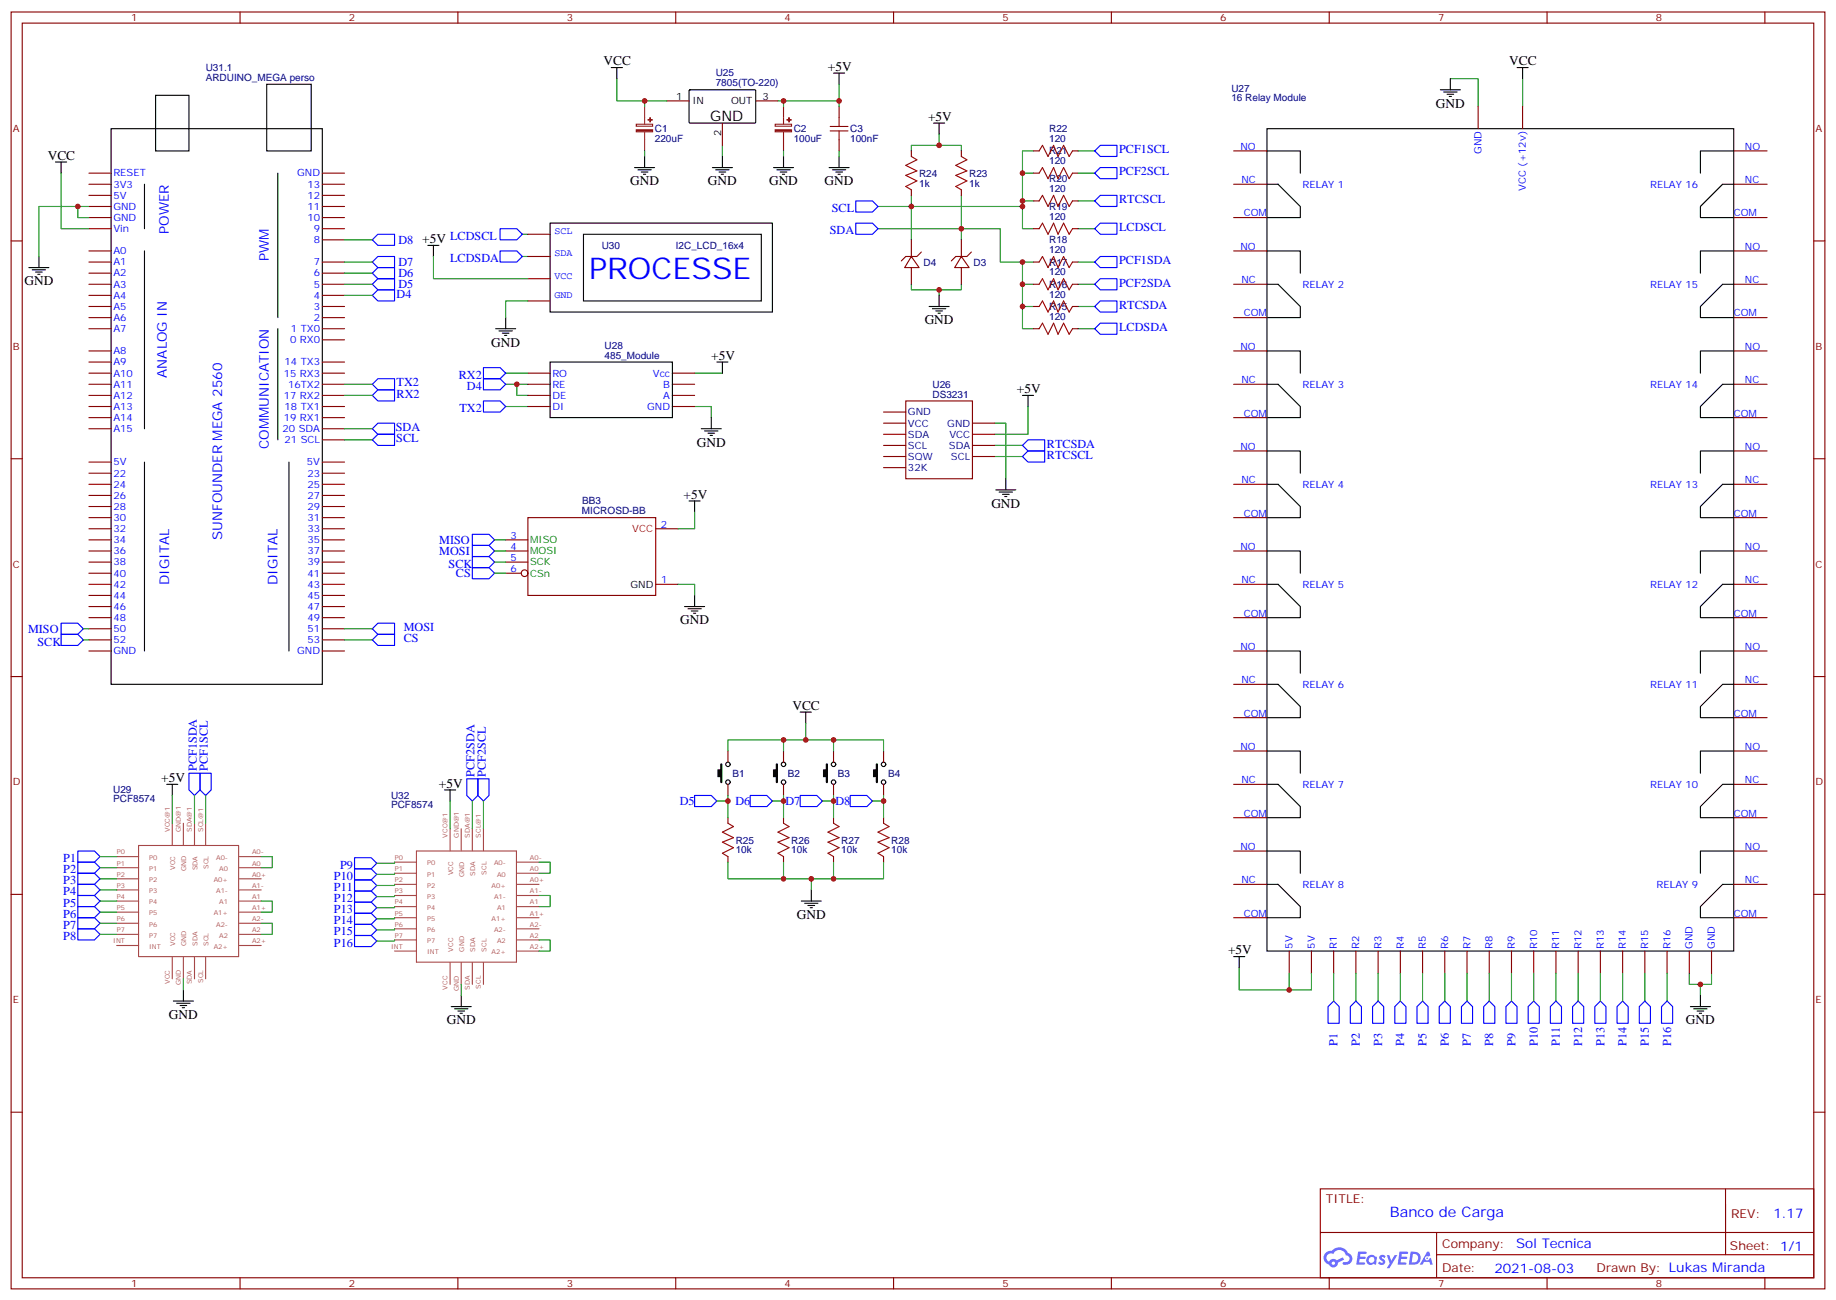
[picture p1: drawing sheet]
<svg xmlns="http://www.w3.org/2000/svg" width="583mm" height="413mm" viewBox="0 0 583 413" stroke-linecap="round" stroke-linejoin="round" font-family="sans-serif">
<g fill="none" stroke="#870000" stroke-width=".35">
<path d="M3.5 3.8h575.8v405.4h-575.8zM7.1 7.3h568.6v398.3h-568.6zM76.2 3.8v3.5M145.3 3.8v3.5M214.5 3.8v3.5M283.6 3.8v3.5M352.8 3.8v3.5M421.9 3.8v3.5M491.1 3.8v3.5M560.2 3.8v3.5M3.5 76.5h3.6M575.7 76.5h3.6"/>
<path d="M3.5 145.6h3.6M575.7 145.6h3.6M3.5 214.8h3.6M575.7 214.8h3.6M3.5 283.9h3.6M575.7 283.9h3.6M3.5 353.1h3.6M575.7 353.1h3.6M419.1 377.4h156.6v28.2h-156.6zM547.7 377.4v20.9M419.1 391.2h156.5M456 398.3h119.6"/>
<path d="M456 391.2v14.2M76.2 405.6v3.6M145.3 405.6v3.6M214.5 405.6v3.6M283.6 405.6v3.6M352.8 405.6v3.6M421.9 405.6v3.6M491.1 405.6v3.6M560.2 405.6v3.6"/>
</g>
<g fill="#5487ff">
<path d="M438.1 398.6a1.22 1.22 0 0 1 1.7 .2l-.4 .6a.47 .47 0 0 0-.3-.4 .47 .47 0 0 0-.5 .2l.1 .2a1.14 1.14 0 0 1 .8 1.8 1.14 1.14 0 0 1-1.9 0l-.2-.2 .5-.6 .7 .5a.29 .29 0 0 0 .3-.3 .29 .29 0 0 0-.2-.3 1.04 1.04 0 0 1-.6-1.7z"/>
<path d="M431.1 397.3h2.3l.4 .2-.2 .5-1.8 .1-.1 .8h1.5l.3 .4-.3 .4h-1.6l-.2 1.1h1.7l.2 .3-.2 .3-2.6 .1z"/>
<path d="M444.2 397.3l2.7 .2-.1 .5-1.8 .1-.2 .8h1.6l.3 .4-.4 .4h-1.6l-.1 1.1h1.7l.2 .3-.2 .3-2.7 .1z"/>
<path d="M453 397.3h.7l.3 1.3-.6 .3a.69 .69 0 0 0-1 .3 .69 .69 0 0 0 .4 .9 .69 .69 0 0 0 .9-.6l.5-.2 .6 2.2h-.8l-.3-.9h-1.7l-.5 .9h-.8z"/>
<path d="M440.2 398.4h.8l.6 1.8 1.1-1.8h.9l-2.6 4.2h-.8l.9-1.5z"/>
<path d="M447.8 397.3l-.6 4.2h1.3a2.11 2.11 0 0 0 2.5-2.1 2.11 2.11 0 0 0-2.5-2.1zM448.5 398.1a1.43 1.43 0 0 1 1.6 1.6 1.43 1.43 0 0 1-2 1.1z"/>
<path d="M434.1 399a1.54 1.54 0 0 0-.1 2.1 1.54 1.54 0 0 0 2.1 .1l.7 .3 .3-2.3-.6-.3a1.49 1.49 0 0 0-2.4 .1zM434.3 400a.95 .95 0 0 1 1.9 0 .95 .95 0 0 1-1.9 0z"/>
<path d="M420.8 397.7a2.18 2.18 0 0 0 1.1 3.7 1.44 1.44 0 0 0 1.6 .9 1.44 1.44 0 0 0 1.2-1.4l2-1-.5-.8-1.9 1a1.47 1.47 0 0 0-2.4 .4 1.39 1.39 0 0 1-.7-1.9 1.39 1.39 0 0 1 2-.5 2.12 2.12 0 0 1 2.2-1.3 2.12 2.12 0 0 1 1.9 1.7 1.14 1.14 0 0 1 1 1.4 1.14 1.14 0 0 1-1.6 .7 .43 .43 0 0 0-.5 .4 .43 .43 0 0 0 .4 .5 1.98 1.98 0 0 0 2.5-1.2 1.98 1.98 0 0 0-1.2-2.6 3.1 3.1 0 0 0-5.3-.6l-.9 .1zM422.7 401a.55 .55 0 0 1 1.1 0 .55 .55 0 0 1-1.1 0z"/>
<circle cx="453" cy="399.4" r=".26"/>
</g>
<g fill="none" stroke="#008700" stroke-width=".35">
<path d="M195.8 25v7h15.9M204.6 32v1.8M248.7 32v1.8M266.3 26.7v5.3h-19.4M266.3 32v1.8M460.4 25h8.8v8.8M483.3 25v8.8M19.4 55v17.6h8.8M204.6 47.9v1.8M229.3 46.1v3.6M248.7 47.9v1.8M266.3 47.9v1.8"/>
<path d="M298.1 46.1h7.1v1.8M298.1 42.6v3.5h-8.8v1.8M324.6 55h3.5M328.1 47.9h-3.5v24.7h3.5M342.2 55h5.3M342.2 47.9h5.3M24.7 65.5v3.6h3.5M28.2 65.5h-15.9v15.9M109.4 76.1h8.8M165.8 74.4h1.8M289.3 62v3.5h-10.6M305.2 76.1v-3.5h12.3v10.6h7.1"/>
<path d="M305.2 62v10.6h-26.5M324.6 63.8h3.5M324.6 65.5h-35.3v10.6M342.2 72.6h5.3M342.2 63.8h5.3M109.4 90.2h8.8M109.4 83.2h8.8M109.4 93.8h8.8M109.4 86.7h8.8M137.6 81.4v7.1h30M165.8 81.4h1.8M167.6 95.5h-7.1v5.3"/>
<path d="M289.3 90.2v1.8h8.8v1.8M305.2 90.2v1.8h-7.1M324.6 97.3h3.5M324.6 90.2h3.5M328.1 83.2h-3.5v21.2h3.5M342.2 97.3h5.3M342.2 90.2h5.3M342.2 83.2h5.3M160.5 118.5h7.1M220.5 118.5h8.8M342.2 104.4h5.3M109.4 122h8.8"/>
<path d="M109.4 136.1h8.8M109.4 139.6h8.8M109.4 125.5h8.8M160.5 122h7.1M160.5 129h7.1M164 122v3.5h3.6M220.5 129h5.3v3.6M315.7 134.3h3.6v17.7M326.3 129v8.9h-10.6M315.7 144.9h8.9M315.7 141.4h8.9M157 171.4h3.5"/>
<path d="M157 174.9h3.5M157 178.4h3.5M220.5 162.6v5.3h-5.3M26.5 199.6h1.7M109.4 199.6h8.8M157 182h3.5M215.2 185.5h5.3v3.5M26.5 203.1h1.7M109.4 203.1h8.8M248.7 234.9v3.5M255.8 229.6v5.3h24.7v3.5M255.8 234.9h-24.7v3.5"/>
<path d="M264.6 234.9v3.5M54.7 252.5v8.8M61.7 252.5v8.8M65.3 252.5v8.8M142.9 254.3v8.8M149.9 254.3v8.8M153.5 254.3v8.8M227.5 254.3h3.6M231.1 252.5v7.1M245.2 254.3h3.5M248.7 252.5v7.1M261.1 254.3h3.5"/>
<path d="M264.6 252.5v7.1M276.9 254.3h3.6M280.5 252.5v7.1M31.7 279h5.3M31.7 275.4h5.3M31.7 271.9h5.3M82.9 271.9h3.5v3.5h-3.5M125.2 273.7v.3h-5.6M125.2 277.2v.4h-5.6M171.1 273.7h3.5v3.5h-3.5M231.1 273.7v5.3h49.4v-5.3M248.7 273.7v5.3"/>
<path d="M257.5 279v3.5M264.6 273.7v5.3M31.7 296.6h5.3M31.7 293.1h5.3M31.7 289.6h5.3M31.7 286h5.3M31.7 282.5h5.3M82.9 293.1h3.5v3.5h-3.5M82.9 286h3.5v3.6h-3.5M125.2 280.7v.4h-5.6M125.2 284.3v.3h-5.6M125.2 287.8v.3h-5.6"/>
<path d="M125.2 291.3v.4h-5.6M125.2 294.9v.3h-5.6M125.2 298.4v.3h-5.6M171.1 298.4h3.5v3.5h-3.5M171.1 284.3h3.5v3.5h-3.5M58.2 310.7v3.6M146.4 312.5v3.5M393.3 307.2v7.1h23v-5.3M409.2 309v5.3M423.3 309v8.8M430.4 309v8.8M437.4 309v8.8"/>
<path d="M444.5 309v8.8M451.6 309v8.8M458.6 309v8.8M465.7 309v8.8M472.7 309v8.8M479.8 309v8.8M486.8 309v8.8M493.9 309v8.8M500.9 309v8.8M508 309v8.8M515.1 309v8.8M522.1 309v8.8"/>
<path d="M529.2 309v8.8M536.2 309v3.5h3.6v3.5M543.3 309v3.5h-3.5"/>
</g>
<g fill="none" stroke="#000" stroke-width=".35">
<path d="M49.4 30.3h10.6v17.6h-10.6zM84.7 26.7h14.1v21.2h-14.1zM194 21.4h3.6M195.8 21.4v3.6M218.8 28.7l.3-.2 20.6 .1 .2 .3-.1 10-.3 .2-20.6-.1-.2-.3zM264.6 23.2h3.5M266.3 23.2v3.5M296.3 39.1h3.6M298.1 39.1v3.5M457.2 28.5h6.3M458.3 29.2h4.2M459.3 29.9h2.1"/>
<path d="M460 30.6h.7M460.4 25v3.5M481.5 21.4h3.6M483.3 21.4v3.6M17.6 51.4h3.6M19.4 51.4v3.6M35.3 40.9h67v176.3h-67zM45.9 58.5v14.1M88.2 55v45.8M201.4 53.2h6.4M202.5 53.9h4.2M203.6 54.6h2.1"/>
<path d="M204.3 55.3h.7M204.6 49.7v3.5M226.1 53.2h6.4M227.2 53.9h4.2M228.2 54.6h2.2M229 55.3h.7M229.3 49.7v3.5M245.5 53.2h6.4M246.6 53.9h4.2M247.6 54.6h2.2M248.4 55.3h.7M248.7 49.7v3.5"/>
<path d="M263.2 53.2h6.3M264.2 53.9h4.3M265.3 54.6h2.1M266 55.3h.7M266.3 49.7v3.5M402.2 40.9h148.1v261h-148.1zM402.2 47.9h10.5v7.1M402.2 58.5h3.5l7 7v3.6h-10.5M550.3 58.5h-3.5l-7 7v3.6h10.5M550.3 47.9h-10.5v7.1M45.9 79.7v56.4M135.8 77.9h3.5"/>
<path d="M137.6 77.9v3.5M174.6 70.8h70.6v28.3h-70.6zM185.2 74.4h56.5v21.1h-56.5zM402.2 79.7h10.5v7M550.3 79.7h-10.5v7M9.2 84.9h6.3M10.2 85.7h4.3M11.3 86.4h2.1M12 87.1h.7M12.3 81.4v3.5M294.9 97.3h6.4M296 98h4.2"/>
<path d="M297 98.7h2.2M297.7 99.4h.7M298.1 93.8v3.5M402.2 90.2h3.5l7 7.1v3.5h-10.5M550.3 90.2h-3.5l-7 7.1v3.5h10.5M88.2 104.4v35.2M157.3 104.4h6.4M158.4 105.1h4.2M159.5 105.8h2.1M160.2 106.5h.7M160.5 100.8v3.6M174.6 114.9h38.8v17.7h-38.8z"/>
<path d="M227.5 114.9h3.6M229.3 114.9v3.6M402.2 111.4h10.5v7.1M550.3 111.4h-10.5v7.1M222.6 136.1h6.4M223.7 136.8h4.2M224.7 137.5h2.1M225.4 138.2h.7M225.8 132.6v3.5M324.6 125.5h3.5M326.3 125.5v3.5M402.2 122h3.5l7 7v3.6h-10.5"/>
<path d="M550.3 122h-3.5l-7 7v3.6h10.5M45.9 146.7v60M91.7 146.7v60M218.7 159h3.5M220.5 159v3.6M316.1 155.5h6.3M317.1 156.2h4.3M318.2 156.9h2.1M318.9 157.6h.7M319.3 152v3.5M402.2 143.2h10.5v7M402.2 153.7h3.5l7 7.1v3.5h-10.5"/>
<path d="M550.3 153.7h-3.5l-7 7.1v3.5h10.5M550.3 143.2h-10.5v7M402.2 174.9h10.5v7.1M550.3 174.9h-10.5v7.1M217.3 192.5h6.4M218.4 193.3h4.2M219.4 194h2.1M220.1 194.7h.7M220.5 189v3.5M402.2 185.5h3.5l7 7v3.6h-10.5M550.3 185.5h-3.5l-7 7v3.6h10.5M402.2 206.7h10.5v7"/>
<path d="M402.2 217.2h3.5l7 7.1v3.5h-10.5M550.3 217.2h-3.5l-7 7.1v3.5h10.5M550.3 206.7h-10.5v7M254 226.1h3.5M255.8 226.1v3.5M402.2 238.4h10.5v7.1M550.3 238.4h-10.5v7.1M52.9 249h3.5M54.7 249v3.5M141.1 250.8h3.5M142.9 250.8v3.5M402.2 249h3.5l7 7v3.6h-10.5"/>
<path d="M550.3 249h-3.5l-7 7v3.6h10.5M402.2 270.2h10.5v7M550.3 270.2h-10.5v7M254.4 286h6.3M255.4 286.7h4.2M256.5 287.4h2.1M257.2 288.1h.7M257.5 282.5v3.5M402.2 280.7h3.5l7 7.1v3.5h-10.5M550.3 280.7h-3.5l-7 7.1v3.5h10.5M55 317.8h6.4M56.1 318.5h4.2"/>
<path d="M57.1 319.2h2.2M57.9 319.9h.7M58.2 314.3v3.5M143.2 319.5h6.4M146.4 316v3.5M391.6 303.7h3.5M393.3 303.7v3.5M536.6 319.5h6.3M539.8 316v3.5M144.3 320.3h4.2M145.3 321h2.2M146 321.7h.8"/>
<path d="M537.6 320.3h4.3M538.7 321h2.1M539.4 321.7h.7"/>
<circle cx="231.1" cy="248.3" r=".71"/>
<circle cx="231.1" cy="242.6" r=".71"/>
<circle cx="248.7" cy="248.3" r=".71"/>
<circle cx="248.7" cy="242.6" r=".71"/>
<circle cx="264.6" cy="248.3" r=".71"/>
<circle cx="264.6" cy="242.6" r=".71"/>
<circle cx="280.5" cy="242.6" r=".71"/>
<circle cx="280.5" cy="248.3" r=".71"/>
</g>
<g fill="none" stroke="#870000" stroke-width=".35">
<path d="M211.7 32h7M229.3 39.1v7M239.9 32h7M266.3 33.8v3.5M469.2 33.8v7.1M483.3 33.8v7.1M28.2 55h7.1M28.2 58.5h7.1M102.3 55h7.1M102.3 58.5h7.1M266.3 44.4v3.5M289.3 47.9v1.8"/>
<path d="M305.2 47.9v1.8M328.1 55h1.7M328.1 47.9h1.7M340.4 55h1.8M340.4 47.9h1.8M391.6 47.9h10.6M391.6 58.5h10.6M550.3 47.9h10.6M550.3 58.5h10.6M28.2 72.6h7.1M28.2 79.7h7.1M28.2 69.1h7.1"/>
<path d="M28.2 65.5h7.1M28.2 62h7.1M102.3 72.6h7.1M102.3 69.1h7.1M102.3 76.1h7.1M102.3 65.5h7.1M102.3 62h7.1M167.6 74.4h7M289.3 60.3v1.7M289.3 76.1v5.3M305.2 60.3v1.7M305.2 76.1v5.3"/>
<path d="M328.1 72.6h1.7M328.1 63.8h1.7M340.4 72.6h1.8M340.4 63.8h1.8M391.6 79.7h10.6M391.6 69.1h10.6M550.3 79.7h10.6M550.3 69.1h10.6M28.2 97.3h7.1M28.2 90.2h7.1M28.2 83.2h7.1M28.2 93.8h7.1"/>
<path d="M28.2 86.7h7.1M102.3 97.3h7.1M102.3 90.2h7.1M102.3 83.2h7.1M102.3 93.8h7.1M102.3 86.7h7.1M167.6 95.5h7M167.6 88.5h7M167.6 81.4h7M289.3 81.4l2.4 3.5h-4.5zM289.3 84.9v5.3M292.5 80l-1.5 1.4h-3.5l-1.4 1.4"/>
<path d="M305.2 81.4l2.4 3.5h-4.6zM305.2 84.9v5.3M308.3 80l-1.4 1.4h-3.5l-1.4 1.4M328.1 97.3h1.7M328.1 90.2h1.7M328.1 83.2h1.7M340.4 97.3h1.8M340.4 90.2h1.8M340.4 83.2h1.8M391.6 90.2h10.6M550.3 90.2h10.6M28.2 104.4h7.1"/>
<path d="M28.2 111.4h7.1M28.2 100.8h7.1M28.2 118.5h7.1M28.2 114.9h7.1M102.3 104.4h7.1M102.3 100.8h7.1M102.3 118.5h7.1M102.3 107.9h7.1M102.3 114.9h7.1M167.6 118.5h7M213.4 118.5h7.1M328.1 104.4h1.7"/>
<path d="M340.4 104.4h1.8M391.6 111.4h10.6M391.6 100.8h10.6M550.3 111.4h10.6M550.3 100.8h10.6M28.2 122h7.1M28.2 132.6h7.1M28.2 125.5h7.1M28.2 129h7.1M28.2 136.1h7.1M102.3 122h7.1M102.3 132.6h7.1"/>
<path d="M102.3 125.5h7.1M102.3 129h7.1M102.3 139.6h7.1M102.3 136.1h7.1M167.6 122h7M167.6 125.5h7M167.6 129h7M213.4 122h7.1M213.4 125.5h7.1M213.4 129h7.1M280.5 137.9h7M280.5 134.3h7"/>
<path d="M280.5 130.8h7M287.5 127.3h21.2v24.7h-21.2zM308.7 137.9h7M308.7 134.3h7M391.6 122h10.6M391.6 132.6h10.6M550.3 122h10.6M550.3 132.6h10.6M28.2 153.7h7.1M28.2 146.7h7.1M28.2 150.2h7.1M28.2 157.3h7.1"/>
<path d="M102.3 153.7h7.1M102.3 146.7h7.1M102.3 150.2h7.1M102.3 157.3h7.1M280.5 144.9h7M280.5 141.4h7M280.5 148.4h7M308.7 144.9h7M308.7 141.4h7M391.6 143.2h10.6M391.6 153.7h10.6M550.3 143.2h10.6"/>
<path d="M550.3 153.7h10.6M28.2 174.9h7.1M28.2 164.3h7.1M28.2 160.8h7.1M28.2 167.9h7.1M28.2 171.4h7.1M28.2 178.4h7.1M102.3 174.9h7.1M102.3 164.3h7.1M102.3 160.8h7.1M102.3 167.9h7.1M102.3 171.4h7.1"/>
<path d="M102.3 178.4h7.1M160.5 174.9h7.1M160.5 171.4h7.1M160.5 178.4h7.1M167.6 164.3h40.5v24.7h-40.5zM208.1 167.9h7.1M391.6 174.9h10.6M391.6 164.3h10.6M550.3 174.9h10.6M550.3 164.3h10.6M28.2 185.5h7.1M28.2 196.1h7.1"/>
<path d="M28.2 182h7.1M28.2 189h7.1M28.2 192.5h7.1M28.2 199.6h7.1M102.3 185.5h7.1M102.3 196.1h7.1M102.3 182h7.1M102.3 189h7.1M102.3 192.5h7.1M102.3 199.6h7.1M160.5 182h5M208.1 185.5h7.1"/>
<path d="M391.6 185.5h10.6M391.6 196.1h10.6M550.3 185.5h10.6M550.3 196.1h10.6M28.2 206.7h7.1M28.2 203.1h7.1M102.3 206.7h7.1M102.3 203.1h7.1M391.6 206.7h10.6M391.6 217.2h10.6M550.3 206.7h10.6M550.3 217.2h10.6"/>
<path d="M231.1 238.4v3.5M248.7 238.4v3.5M264.6 238.4v3.5M280.5 238.4v3.5M391.6 238.4h10.6M391.6 227.8h10.6M550.3 238.4h10.6M550.3 227.8h10.6M231.1 249v3.5M231.1 259.6v1.7M248.7 249v3.5M248.7 259.6v1.7"/>
<path d="M264.6 249v3.5M264.6 259.6v1.7M280.5 249v3.5M280.5 259.6v1.7M391.6 249h10.6M391.6 259.6h10.6M550.3 249h10.6M550.3 259.6h10.6M231.1 271.9v1.8M248.7 271.9v1.8M264.6 271.9v1.8M280.5 271.9v1.8"/>
<path d="M391.6 270.2h10.6M550.3 270.2h10.6M391.6 291.3h10.6M391.6 280.7h10.6M550.3 291.3h10.6M550.3 280.7h10.6M409.2 301.9v7.1M416.3 301.9v7.1M423.3 301.9v7.1M430.4 301.9v7.1M437.4 301.9v7.1M444.5 301.9v7.1"/>
<path d="M451.6 301.9v7.1M458.6 301.9v7.1M465.7 301.9v7.1M472.7 301.9v7.1M479.8 301.9v7.1M486.8 301.9v7.1M493.9 301.9v7.1M500.9 301.9v7.1M508 301.9v7.1M515.1 301.9v7.1M522.1 301.9v7.1M529.2 301.9v7.1"/>
<path d="M536.2 301.9v7.1M543.3 301.9v7.1"/>
<circle cx="166.5" cy="182" r="1.06"/>
</g>
<g fill="none" stroke="#00f" stroke-width=".35">
<path d="M347.5 55l1.7-1.8h5.3v3.5h-5.3zM349.2 46.1h5.3v3.6h-5.3l-1.7-1.8zM119.9 74.4h5.3v3.5h-5.3l-1.7-1.8zM158.7 72.6h5.3l1.8 1.8-1.8 1.7h-5.3zM158.7 79.7h5.3l1.8 1.7-1.8 1.8h-5.3zM271.6 70.8h5.3l1.8 1.8-1.8 1.8h-5.3zM271.6 63.8h5.3l1.8 1.7-1.8 1.8h-5.3zM349.2 70.8h5.3v3.6h-5.3l-1.7-1.8zM349.2 62h5.3v3.5h-5.3l-1.7-1.7zM118.2 93.8l1.7-1.8h5.3v3.5h-5.3zM118.2 90.2l1.7-1.7h5.3v3.5h-5.3zM118.2 86.7l1.7-1.8h5.3v3.6h-5.3z"/>
<path d="M119.9 81.4h5.3v3.5h-5.3l-1.7-1.7zM347.5 97.3l1.7-1.8h5.3v3.6h-5.3zM347.5 90.2l1.7-1.7h5.3v3.5h-5.3zM349.2 81.4h5.3v3.5h-5.3l-1.7-1.7zM153.5 116.7h5.2l1.8 1.8-1.8 1.7h-5.2zM349.2 102.6h5.3v3.5h-5.3l-1.7-1.7zM118.2 125.5l1.7-1.7h5.3v3.5h-5.3zM118.2 122l1.7-1.8h5.3v3.6h-5.3zM119.9 137.9h5.3v3.5h-5.3l-1.7-1.8zM119.9 134.3h5.3v3.6h-5.3l-1.7-1.8zM153.5 127.3h5.2l1.8 1.7-1.8 1.8h-5.2zM153.5 120.2h5.2l1.8 1.8-1.8 1.8h-5.2z"/>
<path d="M324.6 141.4l1.7-1.8h5.3v3.6h-5.3zM324.6 144.9l1.7-1.7h5.3v3.5h-5.3zM149.9 169.6h5.3l1.8 1.8-1.8 1.7h-5.3zM149.9 173.1h5.3l1.8 1.8-1.8 1.8h-5.3zM149.9 176.7h5.3l1.8 1.7-1.8 1.8h-5.3zM19.4 197.8h5.3l1.8 1.8-1.8 1.8h-5.3zM118.2 199.6l1.7-1.8h5.3v3.6h-5.3zM149.9 180.2h5.3l1.8 1.8-1.8 1.7h-5.3zM19.4 201.4h5.3l1.8 1.7-1.8 1.8h-5.3zM118.2 203.1l1.7-1.7h5.3v3.5h-5.3zM60 245.5h3.5v5.3l-1.8 1.7-1.7-1.7zM63.5 245.5h3.5v5.3l-1.7 1.7-1.8-1.7z"/>
<path d="M148.2 247.2h3.5v5.3l-1.8 1.8-1.7-1.8zM151.7 247.2h3.5v5.3l-1.7 1.8-1.8-1.8zM220.5 252.5h5.3l1.7 1.8-1.7 1.7h-5.3zM238.1 252.5h5.3l1.8 1.8-1.8 1.7h-5.3zM254 252.5h5.3l1.8 1.8-1.8 1.7h-5.3zM269.9 252.5h5.3l1.7 1.8-1.7 1.7h-5.3zM24.7 270.2h5.3l1.7 1.7-1.7 1.8h-5.3zM24.7 273.7h5.3l1.7 1.7-1.7 1.8h-5.3zM24.7 277.2h5.3l1.7 1.8-1.7 1.7h-5.3zM112.5 272.3h5.3l1.8 1.7-1.8 1.8h-5.3zM112.5 275.8h5.3l1.8 1.8-1.8 1.7h-5.3zM112.5 279.3h5.3l1.8 1.8-1.8 1.8h-5.3z"/>
<path d="M24.7 280.7h5.3l1.7 1.8-1.7 1.8h-5.3zM24.7 284.3h5.3l1.7 1.7-1.7 1.8h-5.3zM24.7 287.8h5.3l1.7 1.8-1.7 1.7h-5.3zM24.7 291.3h5.3l1.7 1.8-1.7 1.8h-5.3zM24.7 294.9h5.3l1.7 1.7-1.7 1.8h-5.3zM112.5 282.9h5.3l1.8 1.7-1.8 1.8h-5.3zM112.5 286.4h5.3l1.8 1.7-1.8 1.8h-5.3zM112.5 289.9h5.3l1.8 1.8-1.8 1.7h-5.3zM112.5 293.4h5.3l1.8 1.8-1.8 1.8h-5.3zM112.5 297h5.3l1.8 1.7-1.8 1.8h-5.3zM421.6 319.5l1.7-1.7 1.8 1.7v5.3h-3.5zM430.4 317.8l1.8 1.7v5.3h-3.6v-5.3z"/>
<path d="M437.4 317.8l1.8 1.7v5.3h-3.5v-5.3zM444.5 317.8l1.8 1.7v5.3h-3.6v-5.3zM451.6 317.8l1.7 1.7v5.3h-3.5v-5.3zM456.8 319.5l1.8-1.7 1.8 1.7v5.3h-3.6zM465.7 317.8l1.7 1.7v5.3h-3.5v-5.3zM472.7 317.8l1.8 1.7v5.3h-3.5v-5.3zM479.8 317.8l1.7 1.7v5.3h-3.5v-5.3zM485.1 319.5l1.7-1.7 1.8 1.7v5.3h-3.5zM493.9 317.8l1.8 1.7v5.3h-3.6v-5.3zM499.2 319.5l1.7-1.7 1.8 1.7v5.3h-3.5zM508 317.8l1.8 1.7v5.3h-3.6v-5.3zM515.1 317.8l1.7 1.7v5.3h-3.5v-5.3z"/>
<path d="M520.3 319.5l1.8-1.7 1.8 1.7v5.3h-3.6zM529.2 317.8l1.7 1.7v5.3h-3.5v-5.3z"/>
</g>
<g fill="none" stroke="#a10000" stroke-width=".35">
<path d="M266.3 37.3v2.8M263.5 41.6h5.7M263.5 40.1h5.7M266.3 41.6v2.8M289.3 49.7l1.7 1-3.5 1.8 3.5 1.8-3.5 1.4 3.5 1.7-3.5 1.8 1.8 1.1M305.2 49.7l1.7 1-3.5 1.8 3.5 1.8-3.5 1.4 3.5 1.7-3.5 1.8 1.8 1.1M329.8 55l1.1-1.8 1.8 3.5 1.7-3.5 1.4 3.5 1.8-3.5 1.8 3.5 1-1.7M329.8 47.9l1.1-1.8 1.8 3.6 1.7-3.6 1.4 3.6 1.8-3.6 1.8 3.6 1-1.8M329.8 72.6l1.1-1.8 1.8 3.6 1.7-3.6 1.4 3.6 1.8-3.6 1.8 3.6 1-1.8M329.8 63.8l1.1-1.8 1.8 3.5 1.7-3.5 1.4 3.5 1.8-3.5 1.8 3.5 1-1.7M329.8 97.3l1.1-1.8 1.8 3.6 1.7-3.6 1.4 3.6 1.8-3.6 1.8 3.6 1-1.8M329.8 90.2l1.1-1.7 1.8 3.5 1.7-3.5 1.4 3.5 1.8-3.5 1.8 3.5 1-1.8"/>
<path d="M329.8 83.2l1.1-1.8 1.8 3.5 1.7-3.5 1.4 3.5 1.8-3.5 1.8 3.5 1-1.7M329.8 104.4l1.1-1.8 1.8 3.5 1.7-3.5 1.4 3.5 1.8-3.5 1.8 3.5 1-1.7M231.1 261.3l1.7 1.1-3.5 1.8 3.5 1.7-3.5 1.4 3.5 1.8-3.5 1.8 1.8 1M248.7 261.3l1.8 1.1-3.6 1.8 3.6 1.7-3.6 1.4 3.6 1.8-3.6 1.8 1.8 1M264.6 261.3l1.7 1.1-3.5 1.8 3.5 1.7-3.5 1.4 3.5 1.8-3.5 1.8 1.8 1M280.5 261.3l1.7 1.1-3.5 1.8 3.5 1.7-3.5 1.4 3.5 1.8-3.5 1.8 1.8 1"/>
</g>
<g fill="none" stroke="#a64a4a" stroke-width=".35">
<path d="M37 279h7M37 275.4h7M37 271.9h7M44 268.4h31.7v35.3h-31.7zM54.7 261.3v7M58.2 261.3v7M61.7 261.3v7M65.3 261.3v7M76 279h6.9M76 275.4h6.9M76 271.9h6.9M125.2 277.2h7"/>
<path d="M125.2 273.7h7M132.2 270.2h31.7v35.2h-31.7zM142.9 263.1v6.9M146.4 263.1v6.9M149.9 263.1v6.9M153.5 263.1v6.9M164.2 277.2h6.9M164.2 273.7h6.9M37 296.6h7M37 293.1h7M37 289.6h7M37 286h7"/>
<path d="M37 282.5h7M76 296.6h6.9M76 293.1h6.9M76 289.6h6.9M76 286h6.9M76 282.5h6.9M125.2 298.4h7M125.2 294.9h7M125.2 291.3h7M125.2 287.8h7M125.2 284.3h7M125.2 280.7h7"/>
<path d="M164.2 298.4h6.9M164.2 294.9h6.9M164.2 291.3h6.9M164.2 287.8h6.9M164.2 284.3h6.9M164.2 280.7h6.9M37 300.1h7M54.7 303.8v6.9M58.2 303.8v6.9M61.7 303.8v6.9M65.3 303.8v6.9M76 300.1h6.9"/>
<path d="M125.2 301.9h7M142.9 305.5v7M146.4 305.5v7M149.9 305.5v7M153.5 305.5v7M164.2 301.9h6.9"/>
</g>
<path d="M202 39.4h5.2v.7h-5.2zM204.6 33.8v5.6M246.1 39.4h5.1v.7h-5.1zM248.7 33.8v5.6M204.6 41.9v6M248.7 41.9v6" fill="none" stroke="#8c2424" stroke-width=".35"/>
<g fill="#8c2424" stroke="#8c2424" stroke-width=".35">
<path d="M202 41.2h5.2v.6h-5.2z"/>
<path d="M205.7 38l1.4 .1z"/>
<path d="M206.3 37.3l.1 1.4z"/>
<path d="M246.1 41.2h5.1v.6h-5.1z"/>
<path d="M249.8 38l1.4 .1z"/>
<path d="M250.4 37.3l.1 1.4z"/>
</g>
<path d="M229 242.6v5.7M246.6 242.6v5.7M262.5 242.6v5.7M278.3 242.6v5.7" fill="none" stroke="#000" stroke-width=".71"/>
<path d="M227.9 244.4h1.1v2.1h-1.1zM245.5 244.4h1.1v2.1h-1.1zM261.4 244.4h1.1v2.1h-1.1zM277.3 244.4h1v2.1h-1z" fill="#000" stroke="#000" stroke-width=".35"/>
<g fill="#c00">
<circle cx="324.6" cy="83.2" r=".88"/>
<circle cx="324.6" cy="90.2" r=".88"/>
<circle cx="324.6" cy="97.3" r=".88"/>
<circle cx="324.6" cy="55" r=".88"/>
<circle cx="324.6" cy="63.8" r=".88"/>
<circle cx="324.6" cy="65.5" r=".88"/>
<circle cx="298.1" cy="92" r=".88"/>
<circle cx="305.2" cy="72.6" r=".88"/>
<circle cx="289.3" cy="65.5" r=".88"/>
<circle cx="298.1" cy="46.1" r=".88"/>
<circle cx="539.8" cy="312.5" r=".88"/>
<circle cx="164" cy="122" r=".88"/>
<circle cx="24.7" cy="65.5" r=".88"/>
<circle cx="409.2" cy="314.3" r=".88"/>
<circle cx="204.6" cy="32" r=".88"/>
<circle cx="248.7" cy="32" r=".88"/>
<circle cx="266.3" cy="32" r=".88"/>
<circle cx="255.8" cy="234.9" r=".88"/>
<circle cx="248.7" cy="234.9" r=".88"/>
<circle cx="264.6" cy="234.9" r=".88"/>
<circle cx="264.6" cy="279" r=".88"/>
<circle cx="248.7" cy="279" r=".88"/>
<circle cx="257.5" cy="279" r=".88"/>
<circle cx="280.5" cy="254.3" r=".88"/>
<circle cx="264.6" cy="254.3" r=".88"/>
<circle cx="248.7" cy="254.3" r=".88"/>
<circle cx="231.1" cy="254.3" r=".88"/>
</g>
<text font-size="9.5" fill="#00f" x="187" y="88.5">PROCESSE</text>
<text font-size="4.6" x="225.4" y="38.4">GND</text>
<text font-size="4.6" fill="#00f" x="441.2" y="386.4">Banco de Carga</text>
<g font-size="4.2">
<text x="191.6" y="20.7">VCC</text>
<text x="262.8" y="22.5">+5V</text>
<text x="479.1" y="20.7">VCC</text>
<text x="455.8" y="34.1">GND</text>
<text x="294.6" y="38.4">+5V</text>
<text x="15.2" y="50.7">VCC</text>
<text x="200" y="58.8">GND</text>
<text x="224.7" y="58.8">GND</text>
<text x="244.1" y="58.8">GND</text>
<text x="261.8" y="58.8">GND</text>
<text x="7.8" y="90.6">GND</text>
<text x="293.5" y="102.9">GND</text>
<text x="155.9" y="110">GND</text>
<text x="225.8" y="114.2">+5V</text>
<text x="322.8" y="124.8">+5V</text>
<text x="221.2" y="141.7">GND</text>
<text x="217" y="158.3">+5V</text>
<text x="314.7" y="161.1">GND</text>
<text x="215.9" y="198.2">GND</text>
<text x="251.5" y="225.4">VCC</text>
<text x="51.2" y="248.3">+5V</text>
<text x="139.3" y="250">+5V</text>
<text x="252.9" y="291.7">GND</text>
<text x="389.8" y="303">+5V</text>
<text x="53.6" y="323.4">GND</text>
<text x="141.8" y="325.2">GND</text>
<text x="535.2" y="325.2">GND</text>
</g>
<g font-size="4.2" fill="#00f">
<text x="53.6" y="74.2" transform="rotate(-90 53.6 74.2)">POWER</text>
<text x="85.4" y="82.9" transform="rotate(-90 85.4 82.9)">PWM</text>
<text x="52.9" y="119.9" transform="rotate(-90 52.9 119.9)">ANALOG IN</text>
<text x="85.4" y="142.5" transform="rotate(-90 85.4 142.5)">COMMUNICATION</text>
<text x="70.6" y="171.4" transform="rotate(-90 70.6 171.4)">SUNFOUNDER MEGA 2560</text>
<text x="53.7" y="185.8" transform="rotate(-90 53.7 185.8)">DIGITAL</text>
<text x="88.1" y="185.8" transform="rotate(-90 88.1 185.8)">DIGITAL</text>
<text x="562.9" y="386.7">1.17</text>
<text x="481.3" y="396.2">Sol Tecnica</text>
<text x="474.4" y="404">2021-08-03</text>
</g>
<g font-size="3.9" fill="#00f">
<text x="355.2" y="48.6">PCF1SCL</text>
<text x="355.2" y="55.7">PCF2SCL</text>
<text x="355.2" y="64.5">RTCSCL</text>
<text x="264" y="67.3">SCL</text>
<text x="126.5" y="77.4">D8 +5V</text>
<text x="142.9" y="76.1">LCDSCL</text>
<text x="263.4" y="74.4">SDA</text>
<text x="355.2" y="73.3">LCDSCL</text>
<text x="142.9" y="83.2">LCDSDA</text>
<text x="355.2" y="83.9">PCF1SDA</text>
<text x="126.5" y="88">D6</text>
<text x="126.5" y="84.4">D7</text>
<text x="125.9" y="94.5">D4</text>
<text x="126.5" y="91.5">D5</text>
<text x="355.2" y="90.9">PCF2SDA</text>
<text x="355.2" y="98">RTCSDA</text>
<text x="355.2" y="105.1">LCDSDA</text>
<text x="125.9" y="122.7">TX2</text>
<text x="145.6" y="120.2">RX2</text>
<text x="148.2" y="123.8">D4</text>
<text x="125.9" y="126.2">RX2</text>
<text x="145.8" y="130.8">TX2</text>
<text x="125.7" y="136.8">SDA</text>
<text x="125.8" y="140.3">SCL</text>
<text x="332.3" y="142.1">RTCSDA</text>
<text x="332.3" y="145.6">RTCSCL</text>
<text x="139.4" y="172.6">MISO</text>
<text x="139.4" y="176.1">MOSI</text>
<text x="142.4" y="180.2">SCK</text>
<text x="144.7" y="183.2">CS</text>
<text x="8.9" y="200.8">MISO</text>
<text x="128.2" y="203.8">CS</text>
<text x="128.2" y="200.3">MOSI</text>
<text x="11.9" y="205">SCK</text>
<text x="62.4" y="244.8" transform="rotate(-90 62.4 244.8)">PCF1SDA</text>
<text x="66" y="244.8" transform="rotate(-90 66 244.8)">PCF1SCL</text>
<text x="150.6" y="246.5" transform="rotate(-90 150.6 246.5)">PCF2SDA</text>
<text x="154.2" y="246.5" transform="rotate(-90 154.2 246.5)">PCF2SCL</text>
<text x="215.8" y="255.6">D5</text>
<text x="233.4" y="255.6">D6</text>
<text x="249.3" y="255.6">D7</text>
<text x="265.2" y="255.6">D8</text>
<text x="20.1" y="273.7">P1</text>
<text x="107.9" y="275.8">P9</text>
<text x="20.1" y="277.2">P2</text>
<text x="20.1" y="280.7">P3</text>
<text x="106" y="279.3">P10</text>
<text x="20.1" y="284.3">P4</text>
<text x="20.1" y="287.8">P5</text>
<text x="106" y="282.9">P11</text>
<text x="106" y="286.4">P12</text>
<text x="20.1" y="291.3">P6</text>
<text x="106" y="289.9">P13</text>
<text x="106" y="293.4">P14</text>
<text x="20.1" y="294.9">P7</text>
<text x="20.1" y="298.4">P8</text>
<text x="106" y="297">P15</text>
<text x="106" y="300.5">P16</text>
<text x="424.6" y="332.1" transform="rotate(-90 424.6 332.1)">P1</text>
<text x="431.6" y="332.1" transform="rotate(-90 431.6 332.1)">P2</text>
<text x="438.7" y="332.1" transform="rotate(-90 438.7 332.1)">P3</text>
<text x="445.8" y="332.1" transform="rotate(-90 445.8 332.1)">P4</text>
<text x="452.8" y="332.1" transform="rotate(-90 452.8 332.1)">P5</text>
<text x="459.9" y="332.1" transform="rotate(-90 459.9 332.1)">P6</text>
<text x="466.9" y="332.1" transform="rotate(-90 466.9 332.1)">P7</text>
<text x="474" y="332.1" transform="rotate(-90 474 332.1)">P8</text>
<text x="481" y="332.1" transform="rotate(-90 481 332.1)">P9</text>
<text x="488.1" y="332.1" transform="rotate(-90 488.1 332.1)">P10</text>
<text x="495.1" y="332.1" transform="rotate(-90 495.1 332.1)">P11</text>
<text x="502.2" y="332.1" transform="rotate(-90 502.2 332.1)">P12</text>
<text x="509.3" y="332.1" transform="rotate(-90 509.3 332.1)">P13</text>
<text x="516.3" y="332.1" transform="rotate(-90 516.3 332.1)">P14</text>
<text x="523.4" y="332.1" transform="rotate(-90 523.4 332.1)">P15</text>
<text x="530.4" y="332.1" transform="rotate(-90 530.4 332.1)">P16</text>
</g>
<g font-size="3.9" fill="#800">
<text x="420.9" y="382">TITLE:</text>
<text x="549.5" y="386.7">REV:</text>
<text x="457.8" y="396.2">Company:</text>
<text x="549.1" y="396.8">Sheet: 1/1</text>
<text x="457.8" y="403.9">Date:</text>
<text x="506.8" y="403.9">Drawn By: Lukas Miranda</text>
</g>
<g font-size="3.2" fill="#800">
<text x="41.6" y="6.8">1</text>
<text x="110.8" y="6.8">2</text>
<text x="179.9" y="6.8">3</text>
<text x="249.1" y="6.8">4</text>
<text x="318.2" y="6.8">5</text>
<text x="387.3" y="6.8">6</text>
<text x="456.5" y="6.8">7</text>
<text x="525.6" y="6.8">8</text>
<text x="4.1" y="41.9">A</text>
<text x="576.3" y="41.9">A</text>
<text x="4.1" y="111.1">B</text>
<text x="576.3" y="111.1">B</text>
<text x="4.1" y="180.2">C</text>
<text x="576.3" y="180.2">C</text>
<text x="4.1" y="249.3">D</text>
<text x="576.3" y="249.3">D</text>
<text x="4.1" y="318.5">E</text>
<text x="576.3" y="318.5">E</text>
<text x="41.6" y="408.6">1</text>
<text x="110.8" y="408.6">2</text>
<text x="179.9" y="408.6">3</text>
<text x="249.1" y="408.6">4</text>
<text x="318.2" y="408.6">5</text>
<text x="387.3" y="408.6">6</text>
<text x="456.5" y="408.6">7</text>
<text x="525.6" y="408.6">8</text>
</g>
<g font-size="3.2" fill="#000080">
<text x="65.3" y="22.5">U31.1</text>
<text x="65.3" y="25.7">ARDUINO_MEGA perso</text>
<text x="227.2" y="27.3">7805(TO-220)</text>
<text x="227.2" y="24.1">U25</text>
<text x="390.9" y="29.1">U27</text>
<text x="390.9" y="32">16 Relay Module</text>
<text x="207.9" y="42">C1</text>
<text x="252" y="42">C2</text>
<text x="269.9" y="42">C3</text>
<text x="333" y="42">R22</text>
<text x="207.9" y="45.2">220uF</text>
<text x="252" y="45.2">100uF</text>
<text x="269.9" y="45.2">100nF</text>
<text x="333" y="45.1">120</text>
<text x="333" y="52.1">120</text>
<text x="333" y="49">R21</text>
<text x="291.7" y="59.3">1k</text>
<text x="291.7" y="56.1">R24</text>
<text x="307.6" y="59.3">1k</text>
<text x="307.6" y="56.1">R23</text>
<text x="333" y="57.8">R20</text>
<text x="333" y="61">120</text>
<text x="333" y="69.8">120</text>
<text x="333" y="66.7">R19</text>
<text x="333" y="77.2">R18</text>
<text x="191" y="79">U30</text>
<text x="214.5" y="79">I2C_LCD_16x4</text>
<text x="333" y="80.4">120</text>
<text x="293.2" y="84.4">D4</text>
<text x="309" y="84.4">D3</text>
<text x="333" y="87.4">120</text>
<text x="333" y="84.3">R17</text>
<text x="333" y="94.5">120</text>
<text x="333" y="91.3">R16</text>
<text x="333" y="101.5">120</text>
<text x="333" y="98.4">R15</text>
<text x="191.9" y="113.9">485_Module</text>
<text x="191.9" y="110.6">U28</text>
<text x="296" y="123">U26</text>
<text x="288.2" y="131.9">GND</text>
<text x="296" y="126.2">DS3231</text>
<text x="288.2" y="135.4">VCC</text>
<text x="300.7" y="135.4">GND</text>
<text x="288.2" y="142.5">SCL</text>
<text x="288.2" y="138.9">SDA</text>
<text x="301.2" y="142.5">SDA</text>
<text x="301.4" y="138.9">VCC</text>
<text x="288.2" y="149.5">32K</text>
<text x="288.2" y="146">SQW</text>
<text x="301.8" y="146">SCL</text>
<text x="184.7" y="159.9">BB3</text>
<text x="184.7" y="163.2">MICROSD-BB</text>
<text x="35.9" y="251.7">U29</text>
<text x="232.5" y="246.6">B1</text>
<text x="250.1" y="246.6">B2</text>
<text x="266" y="246.6">B3</text>
<text x="281.9" y="246.6">B4</text>
<text x="35.9" y="254.7">PCF8574</text>
<text x="124.1" y="256.4">PCF8574</text>
<text x="124.1" y="253.5">U32</text>
<text x="233.5" y="267.8">R25</text>
<text x="251.2" y="267.8">R26</text>
<text x="267.1" y="267.8">R27</text>
<text x="282.9" y="267.8">R28</text>
<text x="233.5" y="270.9">10k</text>
<text x="251.2" y="270.9">10k</text>
<text x="267.1" y="270.9">10k</text>
<text x="282.9" y="270.9">10k</text>
</g>
<g font-size="3.2">
<text x="214.6" y="31.7">1</text>
<text x="219.8" y="33.1">IN</text>
<text x="232.1" y="33.1">OUT</text>
<text x="242" y="31.7">3</text>
<text x="229" y="43.2" transform="rotate(-90 229 43.2)">2</text>
<text x="200.2" y="186.5">GND</text>
</g>
<g font-size="3.2" fill="#00f">
<text x="393.8" y="47.6">NO</text>
<text x="553.9" y="47.6">NO</text>
<text x="470.3" y="48.8" transform="rotate(-90 470.3 48.8)">GND</text>
<text x="36" y="59.5">3V3</text>
<text x="36" y="56">RESET</text>
<text x="94.3" y="56">GND</text>
<text x="97.6" y="59.5">13</text>
<text x="394" y="58.1">NC</text>
<text x="413.5" y="59.5">RELAY 1</text>
<text x="523.8" y="59.5">RELAY 16</text>
<text x="553.9" y="58.1">NC</text>
<text x="36" y="63.1">5V</text>
<text x="97.6" y="63.1">12</text>
<text x="484.4" y="60.7" transform="rotate(-90 484.4 60.7)">VCC (+12v)</text>
<text x="36" y="70.1">GND</text>
<text x="36" y="66.6">GND</text>
<text x="97.6" y="70.1">10</text>
<text x="97.6" y="66.6">11</text>
<text x="394.8" y="68.7">COM</text>
<text x="550.3" y="68.7">COM</text>
<text x="36" y="73.7">Vin</text>
<text x="99.6" y="77.2">8</text>
<text x="99.6" y="73.7">9</text>
<text x="176" y="74.4">SCL</text>
<text x="36" y="80.7">A0</text>
<text x="176" y="81.4">SDA</text>
<text x="393.8" y="79.3">NO</text>
<text x="553.9" y="79.3">NO</text>
<text x="36" y="87.8">A2</text>
<text x="36" y="84.2">A1</text>
<text x="99.6" y="87.8">6</text>
<text x="99.6" y="84.2">7</text>
<text x="176" y="88.5">VCC</text>
<text x="394" y="89.9">NC</text>
<text x="553.9" y="89.9">NC</text>
<text x="36" y="94.8">A4</text>
<text x="36" y="91.3">A3</text>
<text x="99.6" y="94.8">4</text>
<text x="99.6" y="91.3">5</text>
<text x="176" y="94.7">GND</text>
<text x="413.5" y="91.3">RELAY 2</text>
<text x="523.8" y="91.3">RELAY 15</text>
<text x="36" y="101.9">A6</text>
<text x="36" y="98.4">A5</text>
<text x="99.6" y="101.9">2</text>
<text x="99.6" y="98.4">3</text>
<text x="394.8" y="100.5">COM</text>
<text x="550.3" y="100.5">COM</text>
<text x="36" y="105.4">A7</text>
<text x="92.3" y="105.4">1 TX0</text>
<text x="36" y="112.5">A8</text>
<text x="92.1" y="108.9">0 RX0</text>
<text x="393.8" y="111.1">NO</text>
<text x="553.9" y="111.1">NO</text>
<text x="36" y="119.5">A10</text>
<text x="36" y="116">A9</text>
<text x="90.1" y="119.5">15 RX3</text>
<text x="90.3" y="116">14 TX3</text>
<text x="175.3" y="119.5">RO</text>
<text x="207.3" y="119.5">Vcc</text>
<text x="36" y="123">A11</text>
<text x="91.4" y="123">16TX2</text>
<text x="175.3" y="123">RE</text>
<text x="210.6" y="123">B</text>
<text x="394" y="121.6">NC</text>
<text x="413.5" y="123">RELAY 3</text>
<text x="523.8" y="123">RELAY 14</text>
<text x="553.9" y="121.6">NC</text>
<text x="36" y="130.1">A13</text>
<text x="36" y="126.6">A12</text>
<text x="90.1" y="126.6">17 RX2</text>
<text x="90.3" y="130.1">18 TX1</text>
<text x="175.3" y="126.6">DE</text>
<text x="175.3" y="130.1">DI</text>
<text x="205.4" y="130.1">GND</text>
<text x="210.6" y="126.6">A</text>
<text x="36" y="137.2">A15</text>
<text x="36" y="133.6">A14</text>
<text x="89.7" y="137.2">20 SDA</text>
<text x="90.1" y="133.6">19 RX1</text>
<text x="394.8" y="132.2">COM</text>
<text x="550.3" y="132.2">COM</text>
<text x="90.3" y="140.7">21 SCL</text>
<text x="393.8" y="142.8">NO</text>
<text x="553.9" y="142.8">NO</text>
<text x="36" y="147.7">5V</text>
<text x="97.4" y="147.7">5V</text>
<text x="36" y="151.3">22</text>
<text x="36" y="154.8">24</text>
<text x="97.6" y="151.3">23</text>
<text x="97.6" y="154.8">25</text>
<text x="394" y="153.4">NC</text>
<text x="413.5" y="154.8">RELAY 4</text>
<text x="523.8" y="154.8">RELAY 13</text>
<text x="553.9" y="153.4">NC</text>
<text x="36" y="158.3">26</text>
<text x="36" y="161.9">28</text>
<text x="97.6" y="158.3">27</text>
<text x="97.6" y="161.9">29</text>
<text x="36" y="165.4">30</text>
<text x="97.6" y="165.4">31</text>
<text x="209.8" y="167.5">2</text>
<text x="394.8" y="164">COM</text>
<text x="550.3" y="164">COM</text>
<text x="36" y="168.9">32</text>
<text x="36" y="172.4">34</text>
<text x="97.6" y="168.9">33</text>
<text x="97.6" y="172.4">35</text>
<text x="162" y="171">3</text>
<text x="36" y="176">36</text>
<text x="36" y="179.5">38</text>
<text x="97.6" y="176">37</text>
<text x="97.6" y="179.5">39</text>
<text x="162" y="178.1">5</text>
<text x="162" y="174.6">4</text>
<text x="393.8" y="174.6">NO</text>
<text x="553.9" y="174.6">NO</text>
<text x="36" y="183">40</text>
<text x="97.6" y="183">41</text>
<text x="162" y="181.6">6</text>
<text x="209.9" y="185.1">1</text>
<text x="394" y="185.1">NC</text>
<text x="553.9" y="185.1">NC</text>
<text x="36" y="186.5">42</text>
<text x="36" y="190.1">44</text>
<text x="97.6" y="186.5">43</text>
<text x="97.6" y="190.1">45</text>
<text x="413.5" y="186.5">RELAY 5</text>
<text x="523.8" y="186.5">RELAY 12</text>
<text x="36" y="197.1">48</text>
<text x="36" y="193.6">46</text>
<text x="97.6" y="193.6">47</text>
<text x="97.6" y="197.1">49</text>
<text x="394.8" y="195.7">COM</text>
<text x="550.3" y="195.7">COM</text>
<text x="36" y="200.7">50</text>
<text x="97.6" y="200.7">51</text>
<text x="36" y="204.2">52</text>
<text x="36" y="207.7">GND</text>
<text x="94.3" y="207.7">GND</text>
<text x="97.6" y="204.2">53</text>
<text x="393.8" y="206.3">NO</text>
<text x="553.9" y="206.3">NO</text>
<text x="394" y="216.9">NC</text>
<text x="413.5" y="218.3">RELAY 6</text>
<text x="523.8" y="218.3">RELAY 11</text>
<text x="553.9" y="216.9">NC</text>
<text x="394.8" y="227.5">COM</text>
<text x="550.3" y="227.5">COM</text>
<text x="393.8" y="238.1">NO</text>
<text x="553.9" y="238.1">NO</text>
<text x="394" y="248.6">NC</text>
<text x="413.5" y="250">RELAY 7</text>
<text x="523.8" y="250">RELAY 10</text>
<text x="553.9" y="248.6">NC</text>
<text x="394.8" y="259.2">COM</text>
<text x="550.3" y="259.2">COM</text>
<text x="393.8" y="269.8">NO</text>
<text x="553.9" y="269.8">NO</text>
<text x="394" y="280.4">NC</text>
<text x="413.5" y="281.8">RELAY 8</text>
<text x="525.8" y="281.8">RELAY 9</text>
<text x="553.9" y="280.4">NC</text>
<text x="394.8" y="291">COM</text>
<text x="550.3" y="291">COM</text>
<text x="410.3" y="301.2" transform="rotate(-90 410.3 301.2)">5V</text>
<text x="417.3" y="301.2" transform="rotate(-90 417.3 301.2)">5V</text>
<text x="424.4" y="301.2" transform="rotate(-90 424.4 301.2)">R1</text>
<text x="431.4" y="301.2" transform="rotate(-90 431.4 301.2)">R2</text>
<text x="438.5" y="301.2" transform="rotate(-90 438.5 301.2)">R3</text>
<text x="445.6" y="301.2" transform="rotate(-90 445.6 301.2)">R4</text>
<text x="452.6" y="301.2" transform="rotate(-90 452.6 301.2)">R5</text>
<text x="459.7" y="301.2" transform="rotate(-90 459.7 301.2)">R6</text>
<text x="466.7" y="301.2" transform="rotate(-90 466.7 301.2)">R7</text>
<text x="473.8" y="301.2" transform="rotate(-90 473.8 301.2)">R8</text>
<text x="480.8" y="301.2" transform="rotate(-90 480.8 301.2)">R9</text>
<text x="487.9" y="301.2" transform="rotate(-90 487.9 301.2)">R10</text>
<text x="494.9" y="301.2" transform="rotate(-90 494.9 301.2)">R11</text>
<text x="502" y="301.2" transform="rotate(-90 502 301.2)">R12</text>
<text x="509.1" y="301.2" transform="rotate(-90 509.1 301.2)">R13</text>
<text x="516.1" y="301.2" transform="rotate(-90 516.1 301.2)">R14</text>
<text x="523.2" y="301.2" transform="rotate(-90 523.2 301.2)">R15</text>
<text x="530.2" y="301.2" transform="rotate(-90 530.2 301.2)">R16</text>
<text x="537.3" y="301.2" transform="rotate(-90 537.3 301.2)">GND</text>
<text x="544.3" y="301.2" transform="rotate(-90 544.3 301.2)">GND</text>
</g>
<g font-size="3.2" fill="#090">
<text x="168.3" y="172.4">MISO</text>
<text x="168.3" y="179.5">SCK</text>
<text x="168.3" y="176">MOSI</text>
<text x="168.3" y="183">CSn</text>
</g>
<text font-size="3.2" fill="#f00" x="200.7" y="169">VCC</text>
<g font-size="2.1" fill="#a54b4b">
<text x="53.9" y="264.1" transform="rotate(-90 53.9 264.1)">VCC@1</text>
<text x="57.4" y="264.1" transform="rotate(-90 57.4 264.1)">GND@1</text>
<text x="60.9" y="264.1" transform="rotate(-90 60.9 264.1)">SDA@1</text>
<text x="64.5" y="264.1" transform="rotate(-90 64.5 264.1)">SCL@1</text>
<text x="142.1" y="265.9" transform="rotate(-90 142.1 265.9)">VCC@1</text>
<text x="145.6" y="265.9" transform="rotate(-90 145.6 265.9)">GND@1</text>
<text x="149.1" y="265.9" transform="rotate(-90 149.1 265.9)">SDA@1</text>
<text x="152.7" y="265.9" transform="rotate(-90 152.7 265.9)">SCL@1</text>
<text x="37.1" y="274.8">P1</text>
<text x="37.1" y="271.2">P0</text>
<text x="47.3" y="273">P0</text>
<text x="66.2" y="275.9" transform="rotate(-90 66.2 275.9)">SCL</text>
<text x="68.6" y="273">A0-</text>
<text x="80" y="271.2">A0-</text>
<text x="80" y="274.8">A0</text>
<text x="125.3" y="273">P0</text>
<text x="135.5" y="274.7">P0</text>
<text x="156.8" y="274.7">A0-</text>
<text x="168.2" y="273">A0-</text>
<text x="37.1" y="281.8">P3</text>
<text x="37.1" y="278.3">P2</text>
<text x="47.3" y="280">P2</text>
<text x="47.3" y="276.5">P1</text>
<text x="55.6" y="276.2" transform="rotate(-90 55.6 276.2)">VCC</text>
<text x="59.1" y="276.6" transform="rotate(-90 59.1 276.6)">GND</text>
<text x="62.7" y="276.3" transform="rotate(-90 62.7 276.3)">SDA</text>
<text x="67.9" y="280">A0+</text>
<text x="69.6" y="276.5">A0</text>
<text x="80" y="278.3">A0+</text>
<text x="80" y="281.8">A1-</text>
<text x="125.3" y="280">P2</text>
<text x="125.3" y="276.5">P1</text>
<text x="135.5" y="281.8">P2</text>
<text x="135.5" y="278.3">P1</text>
<text x="143.8" y="277.9" transform="rotate(-90 143.8 277.9)">VCC</text>
<text x="147.3" y="278.4" transform="rotate(-90 147.3 278.4)">GND</text>
<text x="150.9" y="278" transform="rotate(-90 150.9 278)">SDA</text>
<text x="154.4" y="277.6" transform="rotate(-90 154.4 277.6)">SCL</text>
<text x="156" y="281.8">A0+</text>
<text x="157.8" y="278.3">A0</text>
<text x="168.2" y="276.5">A0</text>
<text x="168.2" y="280">A0+</text>
<text x="37.1" y="285.3">P4</text>
<text x="47.3" y="287.1">P4</text>
<text x="47.3" y="283.5">P3</text>
<text x="68.6" y="283.5">A1-</text>
<text x="69.6" y="287.1">A1</text>
<text x="80" y="285.3">A1</text>
<text x="125.3" y="287.1">P4</text>
<text x="125.3" y="283.6">P3</text>
<text x="135.5" y="285.3">P3</text>
<text x="156.8" y="285.3">A1-</text>
<text x="168.2" y="283.6">A1-</text>
<text x="168.2" y="287.1">A1</text>
<text x="37.1" y="292.4">P6</text>
<text x="37.1" y="288.9">P5</text>
<text x="47.3" y="290.6">P5</text>
<text x="67.9" y="290.6">A1+</text>
<text x="80" y="288.9">A1+</text>
<text x="80" y="292.4">A2-</text>
<text x="125.3" y="290.6">P5</text>
<text x="135.5" y="292.4">P5</text>
<text x="135.5" y="288.8">P4</text>
<text x="156" y="292.4">A1+</text>
<text x="157.8" y="288.8">A1</text>
<text x="168.2" y="290.6">A1+</text>
<text x="35.9" y="299.4">INT</text>
<text x="37.1" y="295.9">P7</text>
<text x="47.3" y="297.7">P7</text>
<text x="47.3" y="294.1">P6</text>
<text x="68.6" y="294.1">A2-</text>
<text x="69.6" y="297.7">A2</text>
<text x="80" y="295.9">A2</text>
<text x="80" y="299.4">A2+</text>
<text x="125.3" y="297.7">P7</text>
<text x="125.3" y="294.2">P6</text>
<text x="135.5" y="299.4">P7</text>
<text x="135.5" y="295.9">P6</text>
<text x="156.8" y="295.9">A2-</text>
<text x="157.8" y="299.4">A2</text>
<text x="168.2" y="294.2">A2-</text>
<text x="168.2" y="297.7">A2</text>
<text x="47.3" y="301.2">INT</text>
<text x="55.6" y="300.3" transform="rotate(-90 55.6 300.3)">VCC</text>
<text x="59.1" y="300.3" transform="rotate(-90 59.1 300.3)">GND</text>
<text x="62.7" y="300.3" transform="rotate(-90 62.7 300.3)">SDA</text>
<text x="66.2" y="300.3" transform="rotate(-90 66.2 300.3)">SCL</text>
<text x="67.9" y="301.2">A2+</text>
<text x="124.1" y="301.2">INT</text>
<text x="135.5" y="302.9">INT</text>
<text x="143.8" y="302.1" transform="rotate(-90 143.8 302.1)">VCC</text>
<text x="147.3" y="302.1" transform="rotate(-90 147.3 302.1)">GND</text>
<text x="150.9" y="302.1" transform="rotate(-90 150.9 302.1)">SDA</text>
<text x="154.4" y="302.1" transform="rotate(-90 154.4 302.1)">SCL</text>
<text x="156" y="302.9">A2+</text>
<text x="168.2" y="301.2">A2+</text>
<text x="53.9" y="312.3" transform="rotate(-90 53.9 312.3)">VCC</text>
<text x="57.4" y="312.8" transform="rotate(-90 57.4 312.8)">GND</text>
<text x="60.9" y="312.5" transform="rotate(-90 60.9 312.5)">SDA</text>
<text x="64.5" y="312" transform="rotate(-90 64.5 312)">SCL</text>
<text x="142.1" y="314.1" transform="rotate(-90 142.1 314.1)">VCC</text>
<text x="145.6" y="314.6" transform="rotate(-90 145.6 314.6)">GND</text>
<text x="149.1" y="314.2" transform="rotate(-90 149.1 314.2)">SDA</text>
<text x="152.7" y="313.8" transform="rotate(-90 152.7 313.8)">SCL</text>
</g>
</svg>
